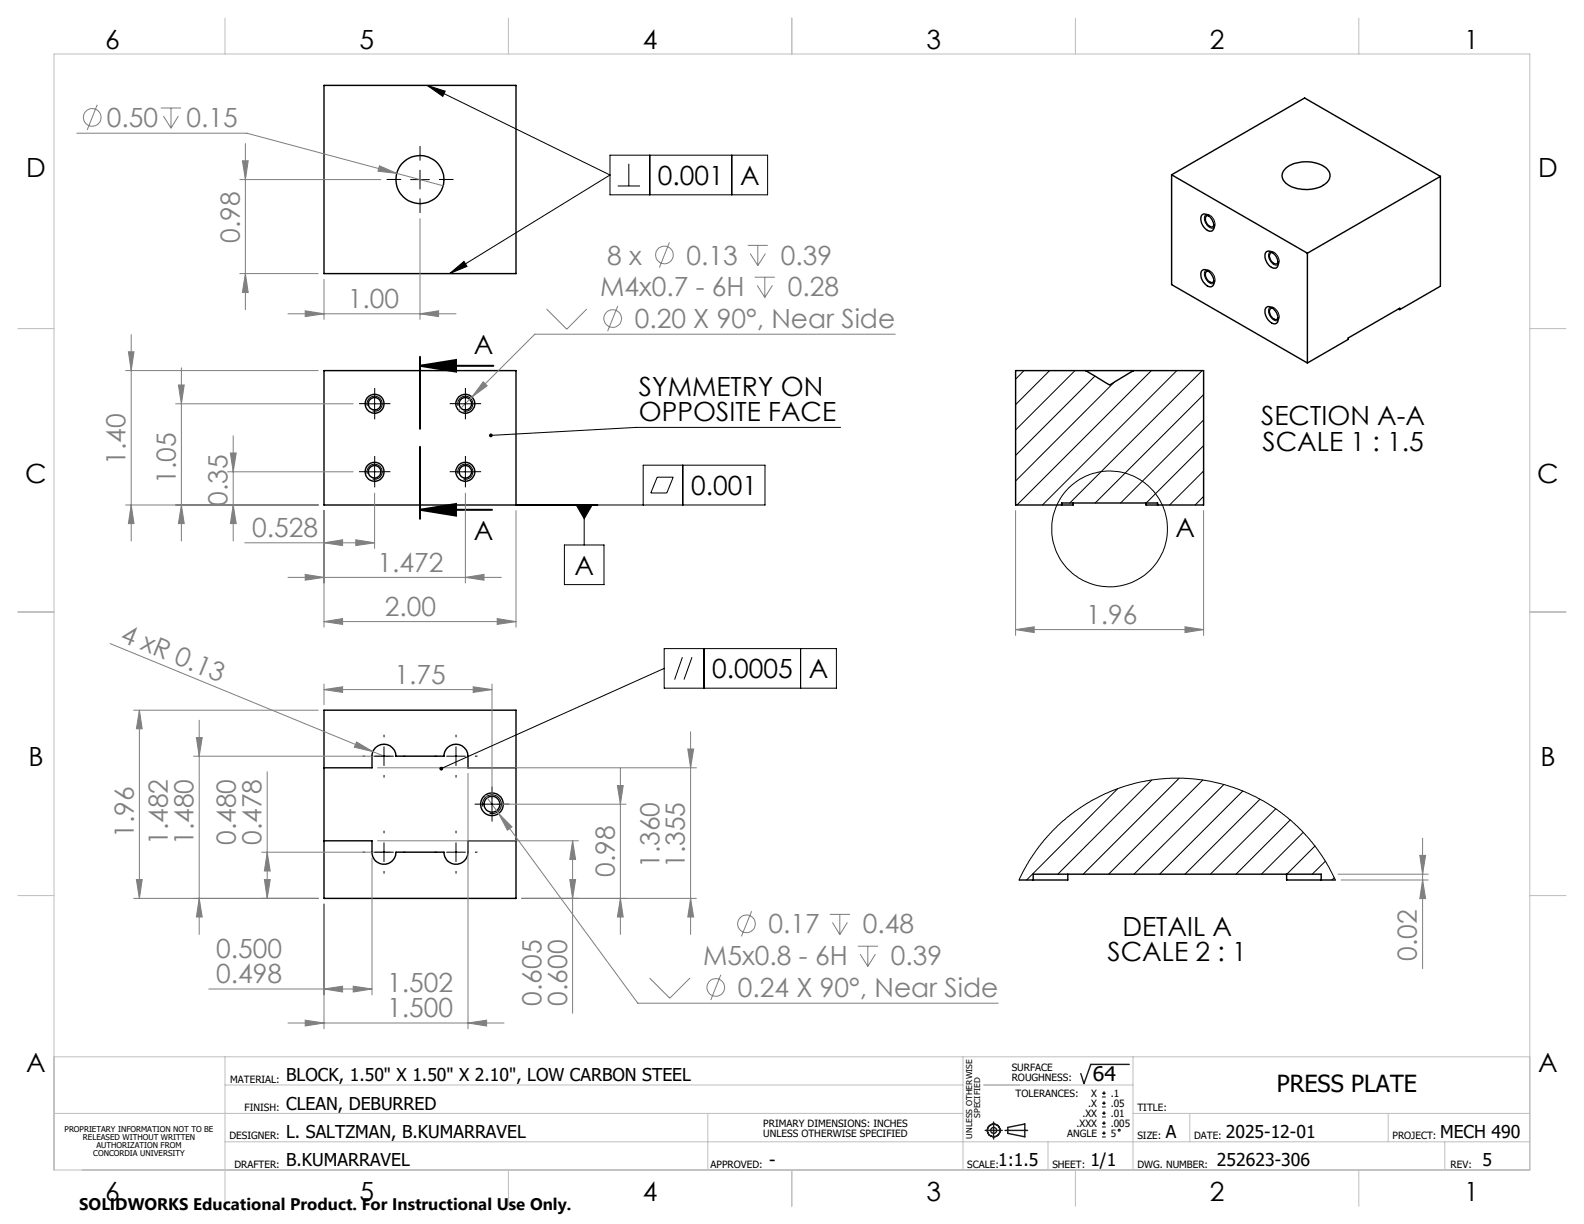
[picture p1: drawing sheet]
<svg xmlns="http://www.w3.org/2000/svg" width="279mm" height="216mm" viewBox="0 0 279 216" stroke-linecap="round" stroke-linejoin="round" font-family="sans-serif">
<g fill="none" stroke="#000" stroke-width=".25">
<path d="M57.1 15.1h33.9v33.2h-33.9zM206.7 30.8l23.9 13.9M206.7 30.8v19.4l23.9 13.8M206.7 30.8l23.4-13.5 24 13.8M212.1 37.9a1.29 1.29 0 0 1 1.7 .8 1.48 1.48 0 0 1 0 2 1.95 1.95 0 0 1-2-1.8l.1-.8zM213.2 38.1a.51 .51 0 0 0-.6 .2 .51 .51 0 0 0 0 .5 1.32 1.32 0 0 0 1.3 1.2l.2-.3M226.8 29.7a6.2 6.2 0 0 1 7.2 0 1.77 1.77 0 0 1-.6 3 6.1 6.1 0 0 1-6.8-.6 1.56 1.56 0 0 1 .2-2.4zM254.1 31.1l-23.5 13.6M254.1 31.1v19.4l-7.2 4.1M211.9 47.8a.89 .89 0 0 1 1.4 .2 2.17 2.17 0 0 1 .7 2.3 .94 .94 0 0 1-1.5-.3 2.06 2.06 0 0 1-.6-2.2zM213.2 47.9a.57 .57 0 0 0-.6 .3 .57 .57 0 0 0 .1 .6 1.09 1.09 0 0 0 1.3 .9l.1-.2M223.3 54.3a1.1 1.1 0 0 1 1.7 .6 1.62 1.62 0 0 1 .1 2.1 1.48 1.48 0 0 1-1.7-1.1 1.76 1.76 0 0 1-.1-1.6z"/>
<path d="M223.4 44.4a1.47 1.47 0 0 1 1.8 1.1 1.28 1.28 0 0 1-.2 1.8 2.11 2.11 0 0 1-1.7-2.8zM224.5 44.6a.59 .59 0 0 0-.6 .3 .59 .59 0 0 0 .1 .7 .94 .94 0 0 0 1.4 .8l.1-.2M224.5 54.4a.57 .57 0 0 0-.6 .3 .57 .57 0 0 0 .1 .7 1.05 1.05 0 0 0 1.3 .9l.2-.3M230.6 44.7v19.3M246.7 54.5l.2 .1M246.9 54.6v-.2l-9.1 5.2v.3l-7.2 4.1M57.1 65.4h33.9v23.7h-33.9zM191.5 65.4l4.2 2.5 4.3-2.5M191.5 65.4h8.5M191.5 65.4h-12.4v23.7h10.2v-.4M200 65.4h12.3v23.7h-10.2v-.4M187.3 89.1v-.4h16.9v.4"/>
<path d="M57.1 135.4h8.5v-2a2.12 2.12 0 0 1 2.1-2.1 2.12 2.12 0 0 1 2.1 2.1h8.5a2.12 2.12 0 0 1 2.1-2.1 2.12 2.12 0 0 1 2.1 2.1v2h8.5M57.1 125.3h33.9v33.2h-33.9zM57.1 148.3h8.5v2a2.12 2.12 0 0 0 2.1 2.1 2.12 2.12 0 0 0 2.1-2.1h8.5a2.12 2.12 0 0 0 2.1 2.1 2.12 2.12 0 0 0 2.1-2.1v-2h8.5M182.2 155.2v-1h50.8v1M188.3 154.2v1h-8.5M226.9 154.2v1h8.6"/>
<circle cx="74.1" cy="31.7" r="4.2"/>
<circle cx="66.1" cy="71.2" r="1.1"/>
<circle cx="66.1" cy="71.2" r="1.67"/>
<circle cx="82.1" cy="71.2" r="1.09"/>
<circle cx="82.1" cy="71.2" r="1.66"/>
<circle cx="66.1" cy="83.2" r="1.1"/>
<circle cx="66.1" cy="83.2" r="1.67"/>
<circle cx="82.1" cy="83.2" r="1.09"/>
<circle cx="82.1" cy="83.2" r="1.66"/>
<circle cx="86.8" cy="141.9" r="2"/>
<circle cx="86.8" cy="141.9" r="1.41"/>
</g>
<g fill="none" stroke="#000" stroke-width=".18">
<path d="M75.4 15.1l3.1 1-.4 .9zM75.4 15.1l32.2 15.8-28.3 17.4M72.4 31.7h3.3M74.1 30v3.3M107.6 27.4h27.8v7h-27.8zM109 32.8h3.9M110.9 28.9v3.9M114.6 27.4v7M129.1 27.4v7M212.5 38a.89 .89 0 0 1 1.5 .5l.3 .8a.67 .67 0 0 1-.2 .9 .67 .67 0 0 1-1-.2l-.4-.7-.2-.4zM79.3 48.3l2.5-2.2 .6 .9zM212.6 47.7a1.33 1.33 0 0 1 1.6 1.2l.1 .2a.67 .67 0 0 1-.2 .9 .67 .67 0 0 1-1-.2 1.65 1.65 0 0 1-.5-2.1z"/>
<path d="M223.9 54.4a.74 .74 0 0 1 1.2 .2 1.27 1.27 0 0 1 .1 2 1.7 1.7 0 0 1-1.3-2.2zM223.9 44.6a.98 .98 0 0 1 1.5 .6l.2 .7a.65 .65 0 0 1-.3 .8 .65 .65 0 0 1-.8-.2l-.7-.9v-.7zM64.4 71.2h3.3M64.8 71.6a1.34 1.34 0 0 1 1.1-1.7 1.34 1.34 0 0 1 1.5 1.4 1.34 1.34 0 0 1-1.7 1.2M66.1 69.6v3.3M80.4 71.2h3.3M80.8 71.6a1.33 1.33 0 0 1 1.1-1.7 1.33 1.33 0 0 1 1.5 1.4 1.33 1.33 0 0 1-1.7 1.2M82.1 69.6v3.3M148.3 75.4h-36l-25.7 1.4M180.6 65.4l-1.5 1.5M185.1 65.4l-6 6M189.6 65.4l-10.5 10.4"/>
<path d="M193.1 66.4l-14 13.9M196.5 67.4l-17.4 17.4M203.1 65.4l-23.7 23.7M207.6 65.4l-23.7 23.7M212.1 65.4l-23.4 23.3M212.3 69.6l-19.1 19.1M212.3 74.1l-14.6 14.6M212.3 78.6l-10.1 10.1M64.4 83.2h3.3M64.8 83.6a1.34 1.34 0 0 1 1.1-1.7 1.34 1.34 0 0 1 1.5 1.4 1.34 1.34 0 0 1-1.7 1.2M66.1 81.6v3.3M80.4 83.2h3.3"/>
<path d="M80.8 83.6a1.33 1.33 0 0 1 1.1-1.7 1.33 1.33 0 0 1 1.5 1.4 1.33 1.33 0 0 1-1.7 1.2M82.1 81.6v3.3M91 89.1h43.9v-7h-21.4v7M99.6 96.1h6.9v7h-6.9zM101.6 89.1h2.9l-1.5 2.4zM103 89.1v7M115.9 84.2h2.8l-1.1 2.8h-2.8zM120.4 82.1v7M212.3 83.1l-6 6M212.3 87.6l-1.5 1.5M117.2 114.4h30.3v7h-30.3zM117.2 117.9l-39.4 17.7"/>
<path d="M120.4 115.9l-1.4 4M122.1 115.9l-1.5 4M124.2 114.4v7M141.2 114.4v7M66.1 133.4h3.3M67.7 131.7v3.3M78.8 133.4h3.3M80.4 131.7v3.3M197.2 139.1l-16.1 16.1M203.2 137.6l-16.6 16.6M208 137.3l-16.9 16.9M212.2 137.6l-16.7 16.6"/>
<path d="M215.9 138.4l-15.9 15.8M219.2 139.5l-14.7 14.7M66.1 150.3h3.3M67.7 148.7v3.3M78.8 150.3h3.3M80.4 148.7v3.3M85.1 141.9h3.3M85.2 142.3a1.66 1.66 0 0 1 1.4-2.1 1.66 1.66 0 0 1 1.8 1.8 1.66 1.66 0 0 1-2 1.5M86.8 140.2v3.3M179.8 155.2l1.7-3.3 2.5-3.5 3.1-3.3 3.5-2.7 1.9-1.1 2.5-1.3 3.2-1.3 4-1 4.2-.4h2.5l2.8 .2 4.4 .9 4 1.5 4.2 2.2 3.6 2.8 3 3 2.3 3.1 1.2 1.9 1.1 2.3M222.2 141l-13.2 13.2M225 142.7l-11.5 11.5"/>
<path d="M227.6 144.6l-9.6 9.6M229.9 146.8l-7.4 7.4M232 149.2l-5 5M233.8 151.9l-2.3 2.3M235.3 154.8l-.4 .4M194.4 193.5h.7M194.4 192.8h.7M194.4 195.3h.7M194.4 194.6h.7M194.4 197h.7M194.4 196.4h.7M194.4 198.8h.7"/>
<path d="M194.4 198.1h.7M194.4 199.9h.7M194.7 192.5v.6M194.7 194.2v.7M194.7 196v.7M194.7 197.8v.6M194.7 199.5v.7M194.4 200.6h.7"/>
<circle cx="195.7" cy="93.3" r="10.2"/>
<circle cx="197.4" cy="199.4" r=".16"/>
</g>
<g fill="none" stroke="#808080" stroke-width=".18">
<path d="M17.1 18.5l-1.7 4.4M28.4 19h3.5M30.2 19v3.6M13.5 23.5h30l34.7 9.3M28.8 20.5l1.4 2.1M31.5 20.5l-1.3 2.1M42.3 31.7h24.9M42.8 28.4h1l-.5 3.3zM43.3 25.3v29.3M66.9 29.2l3.1 1.4-3.3-.4zM74.1 38.6v17.7M23.1 59v36.4"/>
<path d="M42.3 48.3h13.8M43.3 48.3l.5 3.3h-1zM50.8 55.4h29.6M53.8 54.8l3.3 .6-3.3 .4zM57.1 49.3v7M74.1 55.4l3.3-.6v1zM96.4 54.5l3.6 3.6 3.5-3.6M109 54l-1.8 4.4M118.1 42.8l-1.8 4.4M131.9 43.3h3.5M132.3 44.7l1.4 2.1M133.1 48.9h3.6"/>
<path d="M133.6 50.3l1.3 2.2M133.7 43.3v3.5M134.9 48.9v3.6M135 44.7l-1.3 2.1M136.2 50.3l-1.3 2.2M157.9 58.9h-63.6l-13.4 13.5M22.2 65.4h33.9M22.6 62.1h1l-.5 3.3zM31 71.2h31.3M31.5 67.9h1l-.5 3.3zM32 64.9v30.5M40.6 79.9h1.1l-.6 3.3z"/>
<path d="M41.1 76.9v18.5M85.2 67.3l.7 .8-2.6 1.9zM22.2 89.1h33.9M23.1 89.1l.5 3.3h-1zM32 89.1l.5 3.3h-1zM40.1 83.2h22.2M41.1 89.1l.6 3.3h-1.1zM43.2 95.7h22.9M57.1 95.7l3.3-.5v1zM57.1 90.1v20.5M62.8 95.2l3.3 .5-3.3 .5zM66.1 87v9.7"/>
<path d="M82.1 87v15.8M91 90.1v20.5M179.1 90.1v22M212.3 90.1v22M19.4 113.5l46.4 19.1M50.8 101.8h37.6M53.8 101.3l3.3 .5-3.3 .5zM57.1 109.6l3.3-.5v1zM57.1 109.6h33.9M82.1 101.8l3.3-.5v1zM87.7 109.1l3.3 .5-3.3 .5zM179.1 111.1l3.3-.5v1z"/>
<path d="M179.1 111.1h33.2M209 110.6l3.3 .5-3.3 .5zM23.6 125.3h32.5M24.6 125.3l.5 3.3h-1zM24.6 125.3v33.2M34.1 133.4h34.7M34.6 130.1h1.1l-.6 3.3zM35.1 127v37.8M47.1 136.1v22.4M57.1 121.6l3.3-.5v1zM57.1 120.6v3.7M57.1 121.6h29.7"/>
<path d="M62.9 130.9l2.9 1.7-3.3-.8zM65.8 132.6l1.9 .8M66.6 135.4h56.2M82.5 136.4v45.1M83.5 121.1l3.3 .5-3.3 .5zM86.8 120.6v20.3M108.9 138.6h1l-.5 3.3zM109.4 135.5v29.3M121.3 132.1h1l-.5 3.3zM121.8 129.1v35.7M23.6 158.5h32.5M24.1 155.2h1l-.5 3.3z"/>
<path d="M35.1 158.5l.6 3.2h-1.1zM46.1 150.3h22.7M46.6 155.2h1.1l-.6 3.3zM47.1 150.3l.6 3.3h-1.1zM57.1 159.5v22M65.6 151.3v24.2M66.6 148.3h35.4M85.6 140.3l2.3 3.2M87.8 141.9h22.6M87.9 143.5l2.4 2.3-.8 .6zM87.9 143.5l24.6 33.5h63.6M92 158.5h30.8"/>
<path d="M100.5 155.2h1l-.5 3.3zM101 148.3l.5 3.3h-1zM101 148.3v30.4M109.4 158.5l.5 3.2h-1zM121.8 158.5l.5 3.2h-1zM236 154.2h15.9M236.5 155.2h15.4M250.4 150.9h1.1l-.6 3.3zM250.9 155.2l.6 3.3h-1.1zM250.9 147.8v23.1M36.8 174.4h28.8M53.8 180l3.3 .4-3.3 .6z"/>
<path d="M57.1 174.4l3.3-.4v1zM62.3 174l3.3 .4-3.3 .6zM114.6 172.5l3.5 3.6 3.6-3.6M127.1 171.9l-1.7 4.5M132.6 160.7l-1.8 4.5M146.4 161.3h3.5M146.8 162.7l1.3 2.2M148.1 161.3v3.6M149.5 162.7l-1.4 2.2M151.3 166.9h3.6M151.7 168.3l1.4 2.2M153.1 166.9v3.6"/>
<path d="M154.4 168.3l-1.3 2.2M50.8 180.4h38.1M82.5 180.4l3.3-.4v1z"/>
<circle cx="16.3" cy="20.7" r="1.55"/>
<circle cx="108.1" cy="56.2" r="1.55"/>
<circle cx="117.2" cy="45" r="1.55"/>
<circle cx="126.2" cy="174.2" r="1.56"/>
<circle cx="131.7" cy="163" r="1.56"/>
</g>
<path d="M74.1 64.5l6.3-1v2zM74.1 64.5h12.9M74.1 62.9v12.7M74.1 78.8v12.7M74.1 89.9l6.3-1v2zM74.1 89.9h12.7" fill="none" stroke="#000" stroke-width=".35"/>
<g fill="none" stroke="#191924" stroke-width=".25">
<path d="M173.8 199.4h3M175.3 197.9v3M177.3 199.4h4M177.8 198.9l3-.6v2.2l-3-.6zM199.2 187.7h-6.8l-1.2 3.4-.6-1.7"/>
<circle cx="175.3" cy="199.4" r="1.11"/>
<circle cx="175.3" cy="199.4" r=".52"/>
</g>
<g fill="none" stroke="#000" stroke-width=".18" stroke-dasharray="15.2 1.3 1.3 1.3" stroke-linecap="butt">
<path d="M70.8 31.7h-2.6M74.1 28.3v-2.5M74.1 35v2.6M77.4 31.7h2.6M64.4 71.2h-1.1M66.1 69.5v-1.1M66.1 72.9v1.1M67.8 71.2h1.1M80.4 71.2h-1.1M82.1 69.5v-1.1M82.1 72.9v1.1M83.8 71.2h1.1"/>
<path d="M64.4 83.2h-1.1M66.1 81.5v-1.1M66.1 84.9v1.1M67.8 83.2h1.1M80.4 83.2h-1.1M82.1 81.5v-1.1M82.1 84.9v1.1M83.8 83.2h1.1M64.4 133.4h-.4M67.7 130v-.4M67.7 136.7v.5M71.1 133.4h.4"/>
<path d="M77.1 133.4h-.4M80.4 130v-.4M80.4 136.7v.5M83.8 133.4h.4M64.4 150.3h-.4M67.7 147v-.5M67.7 153.6v.5M71.1 150.3h.4M77.1 150.3h-.4M80.4 147v-.5M80.4 153.6v.5M83.8 150.3h.4"/>
<path d="M85.1 141.8h-1.4M86.8 140.2v-1.4M86.8 143.5v1.4M88.5 141.8h1.4"/>
</g>
<g fill="none" stroke="#c0c0c0" stroke-width=".18">
<path d="M9.5 9.5h260.3v196.9h-260.3zM39.7 3.2v6.3M89.7 3.2v6.3M139.7 3.2v6.4M189.7 3.2v6.3M239.7 3.2v6.3M3.1 58h6.4M269.8 58h6.4M3.1 107.9h6.4M269.8 107.9h6.4M3.1 158h6.4M269.8 158h6.4"/>
<path d="M9.5 186.4h260.3M9.5 196.4h160.4M39.7 186.4v26.4M39.7 191.4h130.2M124.8 196.4v10M169.9 186.4v20M173.5 191.4h26.3M199.8 196.4h70M199.8 186.4v20M209.9 196.4v5M244.9 196.4v5M39.7 201.4h230.1"/>
<path d="M89.7 206.4v6.4M139.7 206.4v6.4M184.9 201.4v5M189.7 206.4v6.4M239.7 206.4v6.4M254.8 201.4v5"/>
</g>
<g fill="#000">
<path d="M75.4 15.1l3.1 1-.4 .9zM79.3 48.3l2.5-2.2 .6 .9z"/>
<path d="M74.1 64.5l6.3-1v2zM74.1 89.9l6.3-1v2z"/>
</g>
<g fill="#808080">
<path d="M62.9 130.9l2.9 1.7-3.3-.8z"/>
<path d="M85.2 67.3l-1.9 2.7 2.6-1.9zM87.9 143.5l1.6 2.9 .8-.6z"/>
<path d="M46.6 155.2h1.1l-.6 3.3zM47.1 150.3l.6 3.3h-1.1zM100.5 155.2h1l-.5 3.3zM101 148.3l.5 3.3h-1zM121.8 158.5l.5 3.2h-1zM121.3 132.1h1l-.5 3.3zM35.1 158.5l.6 3.2h-1.1zM34.6 130.1h1.1l-.6 3.3zM109.4 158.5l.5 3.2h-1zM108.9 138.6h1l-.5 3.3zM24.1 155.2h1l-.5 3.3zM24.6 125.3l.5 3.3h-1z"/>
<path d="M250.9 155.2l.6 3.3h-1.1zM250.4 150.9h1.1l-.6 3.3z"/>
<path d="M41.1 89.1l.6 3.3h-1.1zM40.6 79.9h1.1l-.6 3.3zM32 89.1l.5 3.3h-1zM31.5 67.9h1l-.5 3.3zM23.1 89.1l.5 3.3h-1zM22.6 62.1h1l-.5 3.3z"/>
<path d="M57.1 174.4l3.3-.4v1zM62.3 174l3.3 .4-3.3 .6zM53.8 180l3.3 .4-3.3 .6zM82.5 180.4l3.3-.4v1zM57.1 121.6l3.3-.5v1zM83.5 121.1l3.3 .5-3.3 .5z"/>
<path d="M57.1 95.7l3.3-.5v1zM62.8 95.2l3.3 .5-3.3 .5zM53.8 101.3l3.3 .5-3.3 .5zM82.1 101.8l3.3-.5v1zM57.1 109.6l3.3-.5v1zM87.7 109.1l3.3 .5-3.3 .5z"/>
</g>
<path d="M86.4 76.5l-.1 .3h.3h-.3a.33 .33 0 0 0 .4 .3 .33 .33 0 0 0 .2-.5 .33 .33 0 0 0-.5-.1zM101.6 89.1l1.4 2.4 1.5-2.4zM77.6 135.3l-.1 .4 .3-.1-.3 .1a.34 .34 0 0 0 .5 .2 .34 .34 0 0 0 .1-.5 .34 .34 0 0 0-.5-.1z" fill="#000"/>
<g fill="#808080">
<path d="M53.8 54.8l3.3 .6-3.3 .4zM74.1 55.4l3.3-.6v1zM66.9 29.2l-.2 1 3.3 .4z"/>
<path d="M179.1 111.1l3.3-.5v1zM209 110.6l3.3 .5-3.3 .5z"/>
<path d="M43.3 48.3l.5 3.3h-1zM42.8 28.4h1l-.5 3.3z"/>
</g>
<g font-size="4.7">
<text x="18.6" y="8.6">6</text>
<text x="63.4" y="8.6">5</text>
<text x="113.4" y="8.6">4</text>
<text x="163.4" y="8.6">3</text>
<text x="213.4" y="8.6">2</text>
<text x="258.3" y="8.6">1</text>
<text x="4.6" y="31.2">D</text>
<text x="116.1" y="32.6">0.001</text>
<text x="130.5" y="32.6">A</text>
<text x="271.3" y="31.2">D</text>
<text x="83.6" y="62.4">A</text>
<text x="112.7" y="69.8">SYMMETRY ON</text>
<text x="112.7" y="74.3">OPPOSITE FACE</text>
<text x="222.5" y="75">SECTION A-A</text>
<text x="222.7" y="79.5">SCALE 1 : 1.5</text>
<text x="4.5" y="85.2">C</text>
<text x="121.9" y="87.3">0.001</text>
<text x="271.2" y="85.2">C</text>
<text x="83.6" y="95.3">A</text>
<text x="207.3" y="94.6">A</text>
<text x="101.3" y="101.4">A</text>
<text x="125.6" y="119.6">0.0005</text>
<text x="142.7" y="119.6">A</text>
<text x="5" y="135.2">B</text>
<text x="271.7" y="135.2">B</text>
<text x="198" y="165">DETAIL A</text>
<text x="195.4" y="169.5">SCALE 2 : 1</text>
<text x="4.6" y="189.2">A</text>
<text x="271.3" y="189.2">A</text>
<text x="18.6" y="211.8">6</text>
<text x="63.4" y="211.8">5</text>
<text x="113.4" y="211.8">4</text>
<text x="163.4" y="211.8">3</text>
<text x="213.4" y="211.8">2</text>
<text x="258.3" y="211.8">1</text>
</g>
<g font-size="4.7" fill="#808080">
<text x="18.8" y="22.4">0.50</text>
<text x="32.9" y="22.4">0.15</text>
<text x="42.3" y="42.8" transform="rotate(-90 42.3 42.8)">0.98</text>
<text x="107.1" y="46.7">8 x</text>
<text x="121.1" y="46.7">0.13</text>
<text x="137.7" y="46.7">0.39</text>
<text x="105.9" y="52.3">M4x0.7 - 6H</text>
<text x="138.9" y="52.3">0.28</text>
<text x="61.4" y="54.3">1.00</text>
<text x="112" y="57.9">0.20 X 90°, Near Side</text>
<text x="22.1" y="82" transform="rotate(-90 22.1 82)">1.40</text>
<text x="31" y="85.3" transform="rotate(-90 31 85.3)">1.05</text>
<text x="40.1" y="89.2" transform="rotate(-90 40.1 89.2)">0.35</text>
<text x="44.5" y="94.7">0.528</text>
<text x="66.6" y="100.8">1.472</text>
<text x="21" y="113.1" transform="rotate(22 21 113.1)">4 xR 0.13</text>
<text x="67.9" y="108.6">2.00</text>
<text x="191.6" y="110">1.96</text>
<text x="69.6" y="120.6">1.75</text>
<text x="23.6" y="147.8" transform="rotate(-90 23.6 147.8)">1.96</text>
<text x="29.6" y="149.1" transform="rotate(-90 29.6 149.1)">1.482</text>
<text x="34.1" y="149.1" transform="rotate(-90 34.1 149.1)">1.480</text>
<text x="41.6" y="149.1" transform="rotate(-90 41.6 149.1)">0.480</text>
<text x="46.1" y="149.1" transform="rotate(-90 46.1 149.1)">0.478</text>
<text x="108.4" y="154.7" transform="rotate(-90 108.4 154.7)">0.98</text>
<text x="116.3" y="153.1" transform="rotate(-90 116.3 153.1)">1.360</text>
<text x="120.8" y="153.1" transform="rotate(-90 120.8 153.1)">1.355</text>
<text x="135.6" y="164.7">0.17</text>
<text x="152.2" y="164.7">0.48</text>
<text x="38.2" y="168.9">0.500</text>
<text x="38.2" y="173.4">0.498</text>
<text x="124" y="170.3">M5x0.8 - 6H</text>
<text x="157.1" y="170.3">0.39</text>
<text x="249.9" y="169.5" transform="rotate(-90 249.9 169.5)">0.02</text>
<text x="68.3" y="174.9">1.502</text>
<text x="68.3" y="179.4">1.500</text>
<text x="95.5" y="177.4" transform="rotate(-90 95.5 177.4)">0.605</text>
<text x="100" y="177.4" transform="rotate(-90 100 177.4)">0.600</text>
<text x="130.1" y="175.9">0.24 X 90°, Near Side</text>
</g>
<text font-size="4.2" x="225.2" y="192.6">PRESS PLATE</text>
<text font-size="3.5" x="192.8" y="190.6">64</text>
<g font-size="3.1">
<text x="50.5" y="190.7">BLOCK, 1.50&quot; X 1.50&quot; X 2.10&quot;, LOW CARBON STEEL</text>
<text x="50.5" y="195.7">CLEAN, DEBURRED</text>
<text x="50.5" y="200.7">L. SALTZMAN, B.KUMARRAVEL</text>
<text x="205.7" y="200.7">A</text>
<text x="216.2" y="200.7">2025-12-01</text>
<text x="254" y="200.7">MECH 490</text>
<text x="50.5" y="205.7">B.KUMARRAVEL</text>
<text x="135.7" y="205.7">-</text>
<text x="176" y="205.7">1:1.5</text>
<text x="192.3" y="205.7">1/1</text>
<text x="214.6" y="205.7">252623-306</text>
<text x="261.5" y="205.7">5</text>
</g>
<text font-size="3" x="14" y="213.5">SOLIDWORKS Educational Product. For Instructional Use Only.</text>
<g font-size="1.8">
<text x="40.6" y="191">MATERIAL:</text>
<text x="178.5" y="189">SURFACE</text>
<text x="178.5" y="190.8">ROUGHNESS:</text>
<text x="43.1" y="196">FINISH:</text>
<text x="179.1" y="193.5">TOLERANCES:</text>
<text x="190.9" y="197">.XX</text>
<text x="191.9" y="195.3">.X</text>
<text x="192.5" y="193.5">X</text>
<text x="195.9" y="193.5">.1</text>
<text x="195.9" y="195.3">.05</text>
<text x="195.9" y="197">.01</text>
<text x="200.6" y="196">TITLE:</text>
<text x="40.5" y="201">DESIGNER:</text>
<text x="134.6" y="198.8">PRIMARY DIMENSIONS: INCHES</text>
<text x="134.6" y="200.5">UNLESS OTHERWISE SPECIFIED</text>
<text x="188.2" y="200.5">ANGLE</text>
<text x="189.9" y="198.8">.XXX</text>
<text x="195.9" y="198.8">.005</text>
<text x="195.9" y="200.5">5</text>
<text x="200.6" y="201">SIZE:</text>
<text x="210.6" y="201">DATE:</text>
<text x="245.6" y="201">PROJECT:</text>
<text x="41.3" y="206">DRAFTER:</text>
<text x="125.3" y="206">APPROVED:</text>
<text x="170.6" y="206">SCALE:</text>
<text x="185.6" y="206">SHEET:</text>
<text x="200.6" y="206">DWG. NUMBER:</text>
<text x="255.9" y="206">REV:</text>
</g>
<g font-size="1.4">
<text x="172.9" y="197.2" transform="rotate(-90 172.9 197.2)">SPECIFIED</text>
<text x="11.4" y="199.7">PROPRIETARY INFORMATION NOT TO BE</text>
<text x="14.6" y="201.1">RELEASED WITHOUT WRITTEN</text>
<text x="16.5" y="203.9">CONCORDIA UNIVERSITY</text>
<text x="17" y="202.5">AUTHORIZATION FROM</text>
<text x="171.5" y="200.8" transform="rotate(-90 171.5 200.8)">UNLESS OTHERWISE</text>
</g>
</svg>
